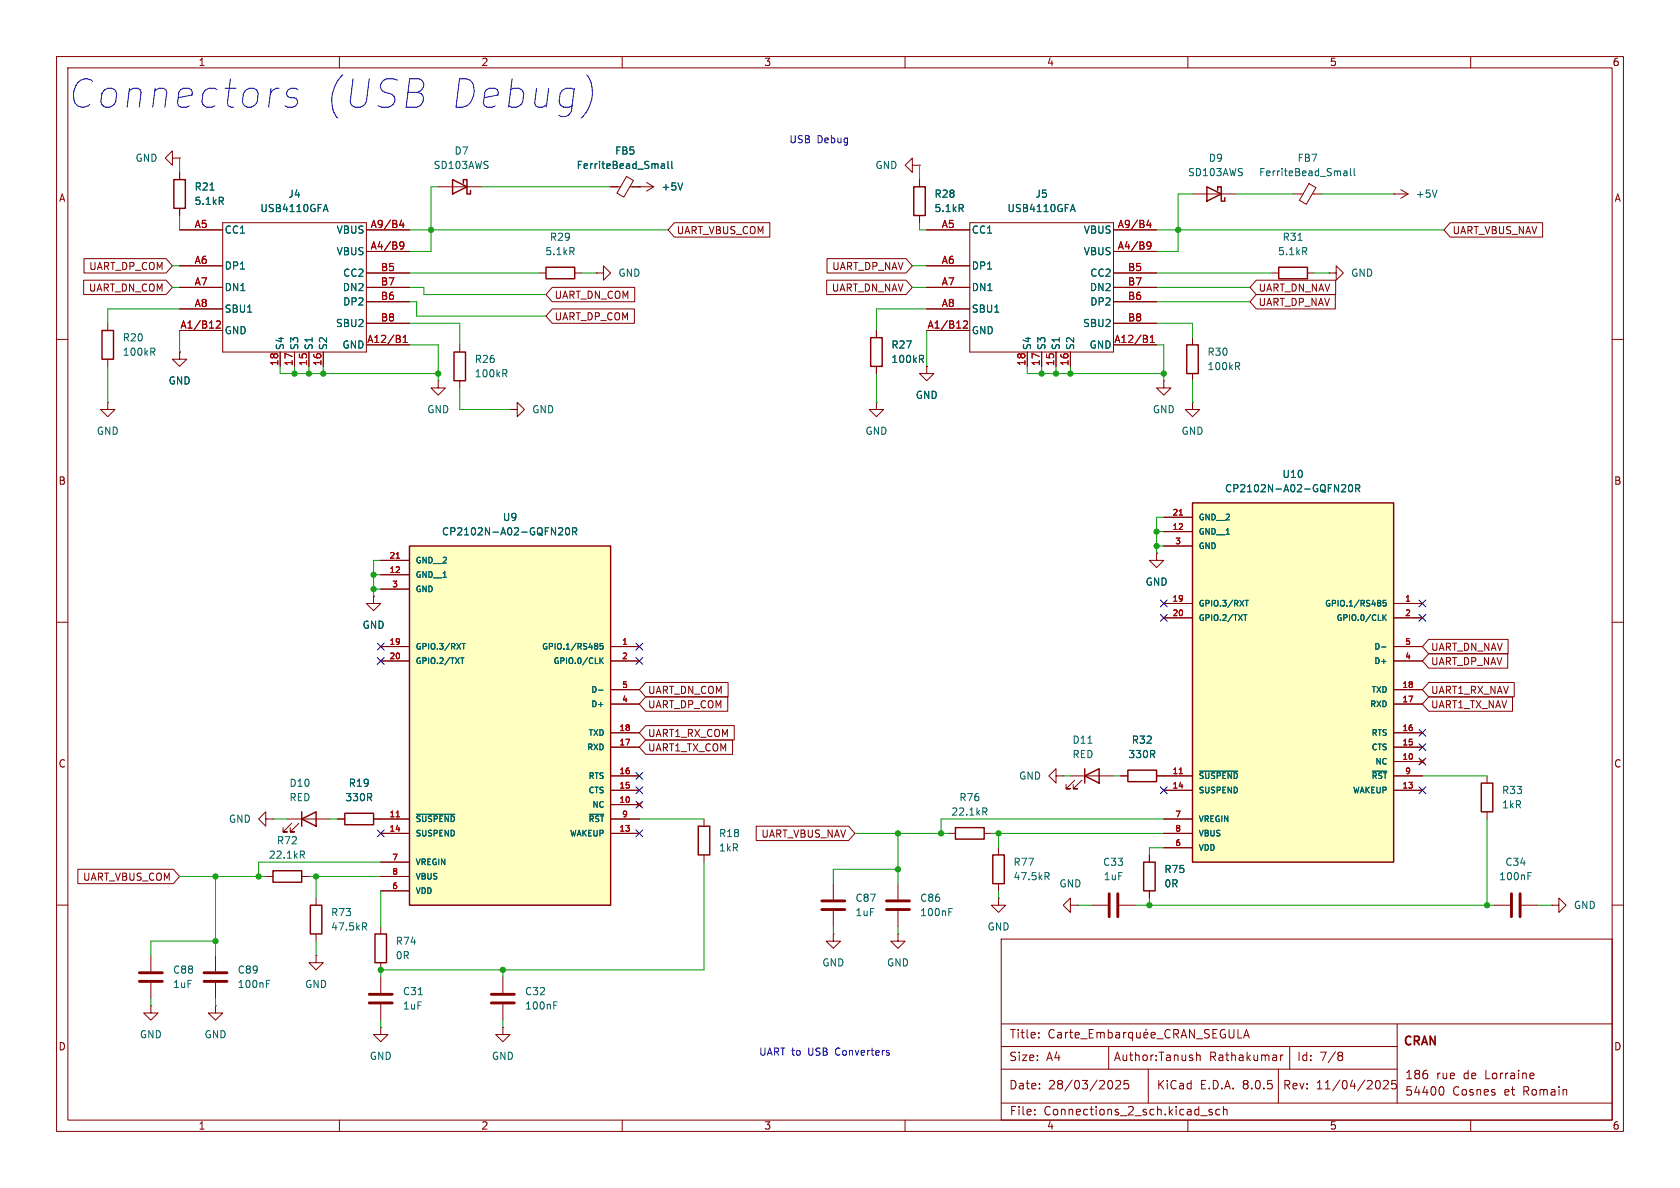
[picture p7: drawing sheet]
<svg xmlns="http://www.w3.org/2000/svg" width="297mm" height="210mm" viewBox="0 0 297 210" stroke-linecap="round" stroke-linejoin="round" font-family="sans-serif">
<g fill="none" stroke="#840000" stroke-width=".18">
<path d="M10 10h277v190h-277zM12 12h273v186h-273zM60 10v2M110 10v2M160 10v2M210 10v2M260 10v2M30.5 27.9v-1.2l-1.3 1.2 1.3 1.3v-1.3h1.2M31.7 27.9h.1M31.7 30.5v1.3M31.7 36.8v1.3M39.4 39.4h25.4v22.8h-25.4z"/>
<path d="M77.5 33h7.6M107.9 33h1.8M110.8 31.2l1.2 .7-1.7 2.9-1.2-.7zM111.4 33h4.2M113 33h.1M114.3 32.3l1.3 .7M115.6 33l-1.3 .8M210.8 34.3h7.6M228.6 34.3h1.8M231.4 32.5l1.2 .7-1.7 2.9-1.2-.7zM232 34.3h1.7M246.4 34.3h.1"/>
<path d="M246.4 34.3h2.5M247.6 33.5l1.3 .8M248.9 34.3l-1.3 .8M10 60h2M19 57.2v1.2M31.7 58.4h7.7M31.7 40.6h7.7M31.7 47h7.7M31.7 50.8h7.7M31.7 54.6h7.7M64.8 48.3h7.6M64.8 44.5h7.6"/>
<path d="M64.8 40.6h7.6M64.8 50.8h7.6M64.8 53.3h7.6M64.8 57.2h7.6M95.2 48.3h1.3M101.6 48.3h1.3M105.4 48.3h1.3v-1.3l1.2 1.3-1.2 1.2v-1.2M105.4 48.3h.1M210.8 59.7v1.3M224.8 48.3h1.3M231.1 48.3h1.3M234.9 48.3h1.3v-1.3l1.3 1.3-1.3 1.2v-1.2"/>
<path d="M234.9 48.3h.1M285 60h2M19 63.5v1.3M49.5 62.2v2.6M52.1 62.2v2.6M54.6 62.2v2.6M57.1 62.2v2.6M64.8 61h7.6M77.5 67.3v1.3h1.2l-1.2 1.3-1.3-1.3h1.3M77.5 67.3h.1M81.3 61v1.2M81.3 67.3v1.3"/>
<path d="M90.2 72.4h1.2v-1.3l1.3 1.3-1.3 1.3v-1.3M90.2 72.4h.1M205.7 67.3v1.3h1.3l-1.3 1.3-1.2-1.3h1.2M205.7 67.3h.1M210.8 71.1v1.3h1.3l-1.3 1.3-1.3-1.3h1.3M210.8 71.1h.1M210.8 66v1.3M10 110h2M285 110h2M186.7 137.2v-1.3l-1.3 1.3 1.3 1.2v-1.2h1.3M188 137.2h.1M198.1 137.2h1.3"/>
<path d="M204.5 137.2h1.2M10 160h2M47 154.9h1.3M50.8 144.8h7.6M51.6 145.5l-1.6 1.6h.8h-.8v-.8M52.8 145.5l-1.5 1.6h.8h-.8v-.8M53.3 154.9h1.3M55.9 158.8v1.2M59.7 144.8h1.3M66 144.8h1.3M158.7 156.2v2.8M167.6 147.3h1.3"/>
<path d="M174 147.3h1.3M176.5 158.8v1.2h1.3l-1.3 1.3-1.2-1.3h1.2M176.5 158.8h.1M176.5 149.9v1.2M176.5 156.2v1.3M203.2 151.1v1.3M203.2 157.5v1.3M285 160h2M26.7 177.8v1.3h1.2l-1.2 1.2-1.3-1.2h1.3M26.7 177.8h.1M26.7 168.9v2.8M26.7 173.7v2.8"/>
<path d="M38.1 177.8v1.3h1.3l-1.3 1.2-1.3-1.2h1.3M38.1 177.8h.1M55.9 165.1v1.3M147.3 165.1v1.3h1.3l-1.3 1.2-1.3-1.2h1.3M147.3 165.1h.1M158.7 165.1v1.3h1.3l-1.3 1.2-1.2-1.2h1.2M158.7 165.1h.1M158.7 161v2.8M177 166h108v32h-108zM189.2 160v-1.2l-1.2 1.2 1.2 1.3v-1.3h1.3M190.5 160h.1M193 160h2.8"/>
<path d="M197.9 160h2.8M60 198v2M88.9 181.6v1.3h1.3l-1.3 1.3-1.3-1.3h1.3M88.9 181.6h.1M110 198v2M160 198v2M177 181h108M177 185h70M177 195h108M177 189h70M182.9 197v.1M182.9 196.2v.1"/>
<path d="M183.6 183.3v.2M183.6 182.6v.1M186.4 182.1a.6 .6 0 0 0-.8 0 .6 .6 0 0 0-.2 .8 .56 .56 0 0 0 .3 .5 .56 .56 0 0 0 .7-.1M187 182.6h.6v.9M187.6 182.9h-.5a.29 .29 0 0 0-.2 .3 .29 .29 0 0 0 .2 .3l.5-.1M188.4 182.5v1M188.8 182.5l-.3 .1-.1 .2M189.1 182.5h.5M189.3 182v1.3l.3 .2M190.1 183l.7-.1-.1-.3-.4-.1-.2 .2v.7h.6M191.1 183.6h1.1M192.6 182.7h.5"/>
<path d="M193.3 182h-.7v1.5h.7M193.9 182.6l.5-.1 .2 .2M193.9 182.5v1M194.6 182.7l.2-.2 .3 .1 .1 .9M194.6 182.7v.8M195.9 182.6l.5-.1 .2 .3v.4l-.1 .2h-.6M195.9 182v1.5M196 185v4M196.3 191a.94 .94 0 0 1 0 1.5M197.3 191.1l.5-.1 .2 .1 .1 .3-.9 1.1h.9M197.3 182.6h.6v.9M197.9 182.9h-.5a.29 .29 0 0 0-.2 .3 .29 .29 0 0 0 .2 .3l.5-.1"/>
<path d="M198.6 182.5v1M199.1 182.5l-.3 .1-.2 .2M199.5 191h-.7l-.1 .7 .2-.1h.5l.1 .3v.5l-.2 .1-.6-.1M200.2 182.6l-.4-.1-.3 .3v.4l.1 .2h.6M200.2 182.5v1.5M200.9 182.5l.1 .9 .4 .1 .2-.2M201.6 182.5v1M202.2 183l.7-.1v-.3l-.5-.1-.2 .2 .1 .7h.6M202.7 181.9l-.2 .2M203 189v6M203.5 183l.7-.1-.1-.3-.4-.1-.2 .2 .1 .7h.5M204.5 183.6h1.1"/>
<path d="M206.9 182.1a.6 .6 0 0 0-.8 0 .6 .6 0 0 0-.2 .8 .56 .56 0 0 0 .3 .5 .56 .56 0 0 0 .7-.1M207.5 182.8l.7-.1 .2-.2-.1-.4-.2-.1h-.6v1.5M207.9 182.8l.5 .7M208.8 183.5l.5-1.5 .5 1.5M208.9 183.1h.7M210 198v2M211.1 182v1.5l-.8-1.5v1.5M211.5 183.6h1.1M211.5 186.6l.3-.1 .3 .1 .1 .9M211.5 186v1.5M212.3 197.2h1.1M213.8 182.1l-.6-.1-.3 .3 .2 .3 .6 .3v.4l-.2 .2-.6-.1"/>
<path d="M214.3 196.2l-.4-.1-.2 .2 .1 .2 .5 .2v.3h-.6M214.4 182.7h.5M215.1 182h-.7v1.5h.7M215.6 196.2l-.4-.1-.3 .3v.4l.2 .2h.5M216.3 196.2l.2-.1 .4 .1v.9M216.3 195.6v1.5M216.6 182.1a.74 .74 0 0 0-.9 .5 .74 .74 0 0 0 .5 .9l.4-.2v-.4h-.2M217.3 182v1.2l.3 .3 .4-.1 .1-.2v-1.2M218.9 182v1.5h.7M219.9 183.5l.5-1.5 .5 1.5M220 183.1h.7M226 189v6"/>
<path d="M226.4 186.5v1M226.8 186.5l-.3 .1-.1 .2M228 185v4M236.8 186l.4 .1 .2 .2-.3 .3M236.8 186.6h.3M237.1 186.6l.2 .2 .1 .4-.2 .2-.4 .1M243.7 191a.94 .94 0 0 1 0 1.5M244.6 191.1l.6-.1 .2 .1v.3l-.9 1.1h.9M246.8 191h-.7l-.1 .7 .2-.1h.5l.2 .3-.1 .5-.2 .1-.6-.1M247 181v14M254.8 192.1a.8 .8 0 0 1 .5 .7 .8 .8 0 0 1-.5 .8M260 198v2"/>
<path d="M271 189.7l.2 .3-.7 .2M271.1 190.6l-.1 .1"/>
</g>
<g fill="none" stroke="#840000" stroke-width=".25">
<path d="M30.7 31.8h2.1v5h-2.1zM80 31.8l2.5 1.2-2.5 1.3zM81.9 32.4v-.6h.6v2.5h.7v-.6M213.4 33l2.5 1.3-2.5 1.3zM215.3 33.7v-.7h.6v2.6h.6v-.7M18 58.4h2.1v5.1h-2.1zM96.5 47.2h5.1v2.1h-5.1zM226.1 47.2h5v2.1h-5zM80.3 62.2h2v5.1h-2zM209.8 61h2v5h-2zM199.4 136.1h5.1v2.1h-5.1zM48.3 153.9h5v2.1h-5z"/>
<path d="M53.3 144.8l2.6-1.3v2.6zM53.3 143.5v2.6M61 143.8h5v2h-5zM168.9 146.3h5.1v2h-5.1zM175.5 151.1h2v5.1h-2zM202.2 152.4h2v5.1h-2zM54.9 160h2v5.1h-2z"/>
</g>
<g fill="none" stroke="#006464" stroke-width=".18">
<path d="M37.1 33.6h.7M39.1 35.5l.4 .6M39.4 35v.4M57.3 37h.6M57.6 36.1l.4 1.3M116.9 29h.5l.1 .8M116.9 29.7h.6M117.5 29.2l-.6 .2M118.1 28.5v1.1l.2 .2M118.8 28.5v1.1l.1 .2M120.7 32.3l-.4 1.3M237.6 30.3h.5v.8"/>
<path d="M237.6 31h.5M238.1 30.5l-.5 .1M238.7 29.8v1.1l.2 .2M239.4 29.8v1.1l.2 .2M254.1 33.6l-.5 1.3M101.1 44.4l.4 .6M101.4 43.9v.4M229.5 42.5h.7M230.6 44.4l.4 .6M231 43.9v.4M27 62.2l.4 .6M27.1 61.5l.3 .3-.1 .3-.2 .1"/>
<path d="M89.2 66l.4 .6M89.4 65.3l.2 .3v.3l-.2 .1M218.7 64.7l.5 .6M218.9 64.1l.3 .2-.1 .3-.2 .1M53.4 151.1l.4 .6M53.6 150.4l.2 .3v.3l-.2 .1M174.1 143.5l.4 .6M174.2 142.8l.3 .3-.1 .3-.2 .1M185 154.9l.5 .6M185.2 154.2l.3 .3-.1 .3-.2 .1M64.4 163.8l.4 .6M64.6 163.1l.2 .3v.3l-.2 .1"/>
<path d="M167.8 161.2h.4M167.8 160.6h.6"/>
</g>
<path d="M156.7 159.3h4.1M196.1 158v4.1M197.6 158v4.1M24.6 173.5h4.1M24.6 172h4.1M156.7 160.8h4.1" fill="none" stroke="#840000" stroke-width=".51"/>
<path d="M71 38.9l-.3 .9h.8M71.3 39.4v.8M38.3 56.9l.4-.2 .3 .4-.8 .9h.8M70.7 42.9l.2-.1 .4 .1a.84 .84 0 0 1-.3 1.1h-.2M71.3 59.6l.3-.3v1.2M71.4 43.3l-.2 .2-.5-.1M71.3 60.5h.7" fill="none" stroke="#a90000" stroke-width=".18"/>
<path d="M72.4 96.5h35.5v63.5h-35.5z" fill="#ffffc2"/>
<path d="M153.9 59.7h2.1v5.1h-2.1zM72.4 96.5h35.5v63.5h-35.5zM191.8 137.2l2.5-1.3v2.5zM191.8 135.9v2.5M261.9 138.4h2v5.1h-2zM123.4 146.1h2.1v5h-2.1zM66.3 165.1h2v5.1h-2z" fill="none" stroke="#840000" stroke-width=".25"/>
<g fill="none" stroke="#840000" stroke-width=".18">
<path d="M154.9 58.4v1.3M19 71.1v1.3h1.3l-1.3 1.3-1.2-1.3h1.2M19 71.1h.1M31.7 62.2v1.3h1.3l-1.3 1.3-1.2-1.3h1.2M31.7 62.2h.1M154.9 71.1v1.3h1.3l-1.3 1.3-1.2-1.3h1.2M154.9 71.1h.1M154.9 64.8v1.2M163.8 64.8v1.2h1.3l-1.3 1.3-1.2-1.3h1.2M163.8 64.8h.1M67.3 99.1h5.1M66 105.4v1.3h1.3l-1.3 1.3-1.2-1.3h1.2"/>
<path d="M66 105.4h.1M67.3 114.3h5.1M67.3 101.6h5.1M67.3 116.8h5.1M67.3 104.1h5.1M107.9 114.3h5.1M107.9 116.8h5.1M107.9 139.7h5.1M107.9 137.2h5.1M107.9 132.1h5.1M107.9 129.5h5.1M107.9 124.5h5.1"/>
<path d="M107.9 121.9h5.1M189.2 137.2h7.6M190 137.9l-1.5 1.5h.7h-.7v-.7M191.3 137.9l-1.6 1.5h.8h-.8v-.7M262.9 137.2v1.2M47 144.8v-1.3l-1.3 1.3 1.3 1.3v-1.3h1.3M48.3 144.8h.1M67.3 144.8h5.1M67.3 147.3h5.1M67.3 157.5h5.1M67.3 152.4h5.1M67.3 154.9h5.1"/>
<path d="M107.9 142.2h5.1M107.9 144.8h5.1M107.9 147.3h5.1M112.6 141.9l.8 .7M113.4 141.9l-.8 .7M124.5 144.8v1.3M124.5 151.1v1.3M147.3 156.2v2.8M262.9 143.5v1.3M38.1 168.9v2.8M38.1 173.7v2.8M55.9 168.9v1.3h1.2l-1.2 1.3-1.3-1.3h1.3"/>
<path d="M55.9 168.9h.1M67.3 163.8v1.3M67.3 170.2v1.3M147.3 161v2.8M264.2 160h2.8M269 160h2.8M274.3 160h1.3v-1.2l1.3 1.2-1.3 1.3v-1.3M274.3 160h.1"/>
</g>
<g fill="none" stroke="#006464" stroke-width=".18">
<path d="M162.9 63.5l.4 .6M163 62.8l.3 .3-.1 .3-.2 .1M98.8 93.3h.4l.3 .4-.8 .9h.8M100.1 93.4l.2-.1a.68 .68 0 0 1 .4 .6 .68 .68 0 0 1-.4 .7l-.2-.2-.1-.3zM101.2 94l.6-.1 .2-.2-.1-.3-.7-.1v1.3M101.5 94l.5 .6M81.4 116.3h.6M81.7 113.7h.6M81.7 116.3v1M82 113.7v1.1M105.5 113.7l.2 .2-.2 .3 .2 .4-.2 .2M106.2 116.7l.4 .6"/>
<path d="M106.6 113.7h-.5v.5h.4l.1 .5-.2 .1-.3-.1M106.6 116.3l-.5 .6M105.8 122h.8M192.3 131.4h.8M73.6 143.9h6.8M104.2 143.9h2.5M270.1 154.9h.4M270.1 154.2h.6M47.1 173.9h.4M47.1 173.3h.6"/>
</g>
<path d="M70 98.7h.6M70 144.4h.6" fill="none" stroke="#a90000" stroke-width=".18"/>
<path d="M145.3 159.3h4.1M267.2 158v4.1M268.7 158v4.1M36.1 173.5h4M36.1 172h4M145.3 160.8h4.1" fill="none" stroke="#840000" stroke-width=".51"/>
<path d="M210.8 88.9h35.6v63.5h-35.6z" fill="#ffffc2"/>
<path d="M161.5 33h2.1v5.1h-2.1zM210.8 88.9h35.6v63.5h-35.6z" fill="none" stroke="#840000" stroke-width=".25"/>
<g fill="none" stroke="#840000" stroke-width=".18">
<path d="M31.7 30.5v1.3M31.7 36.8v1.3M107.9 33h1.3M111.8 33h1.2M113 33h.1M119.2 39.4h16.9v2.5h-16.9l-1.1-1.3zM161.3 29.2v-1.3l-1.3 1.3 1.3 1.3v-1.3h1.3M162.6 29.2h.1M162.6 31.8v1.2M162.6 38.1v1.3M171.4 39.4h25.4v22.8h-25.4zM256.4 39.4h16.3v2.5h-16.3l-1.1-1.3z"/>
<path d="M14.8 49.5h14.6l1.1 1.3-1.1 1.3h-14.6zM14.9 45.7h14.5l1.1 1.3-1.1 1.3h-14.5zM31.7 58.4h7.7M31.7 40.6h7.7M31.7 47h7.7M31.7 50.8h7.7M31.7 54.6h7.7M64.8 44.5h7.6M64.8 40.6h7.6M64.8 50.8h7.6M64.8 48.3h7.6M64.8 53.3h7.6"/>
<path d="M64.8 57.2h7.6M97.6 54.6h14.5v2.6h-14.5l-1.1-1.3zM97.6 50.8h14.6v2.5h-14.6l-1.1-1.2zM146.1 49.5h14.1l1.1 1.3-1.1 1.3h-14.1zM146.2 45.7h14l1.1 1.3-1.1 1.3h-14zM154.9 58.4v1.3M163.8 58.4h7.6M163.8 40.6h7.6M163.8 47h7.6M163.8 50.8h7.6M163.8 54.6h7.6M196.8 44.5h7.7"/>
<path d="M196.8 40.6h7.7M196.8 50.8h7.7M196.8 48.3h7.7M196.8 53.3h7.7M196.8 57.2h7.7M222.1 49.5h14v2.6h-14l-1.1-1.3zM222.1 52.1h14v2.5h-14l-1.1-1.3zM31.7 62.2h.1M49.5 62.2v2.6M52.1 62.2v2.6M54.6 62.2v2.6M57.1 62.2v2.6"/>
<path d="M64.8 61h7.6M154.9 64.8v1.2M163.8 64.8h.1M181.6 62.2v2.6M184.1 62.2v2.6M186.7 62.2v2.6M189.2 62.2v2.6M196.8 61h7.7M67.3 99.1h5.1M204.5 97.8v1.3h1.2l-1.2 1.2-1.3-1.2h1.3M204.5 97.8h.1M205.7 94h5.1"/>
<path d="M205.7 91.4h5.1M205.7 96.5h5.1M66 105.4h.1M67.3 116.8h5.1M67.3 114.3h5.1M67.3 101.6h5.1M67.3 104.1h5.1M107.9 116.8h5.1M107.9 114.3h5.1M205.7 106.7h5.1M205.7 109.2h5.1M246.4 106.7h5.1"/>
<path d="M246.4 109.2h5.1M246.4 116.8h5.1M246.4 114.3h5.1M252.6 113h14v2.6h-14l-1.1-1.3zM252.6 115.6h13.9v2.5h-13.9l-1.1-1.3zM107.9 137.2h5.1M107.9 139.7h5.1M107.9 132.1h5.1M107.9 129.5h5.1M107.9 124.5h5.1M107.9 121.9h5.1M114.1 130.8h15.4v2.6h-15.4l-1.1-1.3z"/>
<path d="M114.1 123.2h14.6v2.5h-14.6l-1.1-1.2zM114.1 120.6h14.6v2.6h-14.6l-1.1-1.3zM114.1 128.3h15.7v2.5h-15.7l-1.1-1.3zM198.1 137.2h1.3M204.5 137.2h6.3M205.7 139.7h5.1M246.4 134.6h5.1M246.4 137.2h5.1M246.4 139.7h5.1M246.4 132.1h5.1M246.4 129.5h5.1M246.4 124.5h5.1"/>
<path d="M246.4 121.9h5.1M251.1 134.2l.7 .8M251.8 134.2l-.7 .8M252.6 120.6h15.1v2.6h-15.1l-1.1-1.3zM252.6 123.2h14.8v2.5h-14.8l-1.1-1.2zM13.8 153.7h16.8l1.1 1.2-1.1 1.3h-16.8zM59.7 144.8h1.3M66 144.8h6.4M67.3 147.3h5.1M67.3 157.5h5.1M67.3 152.4h5.1M67.3 154.9h5.1"/>
<path d="M107.9 144.8h5.1M107.9 147.3h5.1M107.9 142.2h5.1M112.6 141.9l.8 .7M113.4 141.9l-.8 .7M133.7 146h16.3l1.1 1.3-1.1 1.3h-16.3zM203.2 151.1v1.3M203.2 157.5v1.3M205.7 149.9h5.1M205.7 144.8h5.1M205.7 147.3h5.1M67.3 172.7v2.8"/>
<path d="M67.3 177.5v2.8M88.9 172.7v2.8M88.9 177.5v2.8M67.3 181.6v1.3h1.3l-1.3 1.3-1.3-1.3h1.3M67.3 181.6h.1"/>
</g>
<g fill="none" stroke="#006464" stroke-width=".18">
<path d="M37.1 33.6h.7M39.1 35.5l.4 .6M39.4 35v.4M57.3 37h.6M57.6 36.1l.4 1.3M116.9 29h.5l.1 .8M116.9 29.7h.6M117.5 29.2l-.6 .2M118.1 28.5v1.1l.2 .2M118.8 28.5v1.1l.1 .2M120.7 32.3l-.4 1.3M169.9 36.8l.4 .6"/>
<path d="M170.2 36.3v.4M189.4 37h.6M189.7 36.1l.4 1.3M162.9 63.5l.4 .6M163 62.8l.3 .3-.1 .3-.2 .1M98.8 93.3h.4l.3 .4-.8 .9h.8M100.1 93.4l.2-.1a.68 .68 0 0 1 .4 .6 .68 .68 0 0 1-.4 .7l-.2-.2-.1-.3zM101.2 94l.6-.1 .2-.2-.1-.3-.7-.1v1.3M101.5 94l.5 .6M237.2 85.7h.5l.2 .3-.8 .9h.8M238.6 85.7h.1a.68 .68 0 0 1 .4 .6 .68 .68 0 0 1-.4 .6 .84 .84 0 0 1-.1-1.2zM239.7 86.3h.6l.1-.2-.1-.3-.6-.1v1.2"/>
<path d="M240 86.3l.4 .6M81.4 116.3h.6M81.7 113.7h.6M81.7 116.3v1M82 113.7v1.1M105.5 113.7l.2 .2-.2 .3 .2 .4-.2 .2M106.2 116.7l.4 .6M106.6 113.7h-.5v.5h.4l.1 .5-.2 .1-.3-.1M106.6 116.3l-.5 .6M219.9 108.7h.6M220.1 106.1h.6M220.2 108.7v1"/>
<path d="M220.4 106.1v1M243.9 106.1l.2 .2-.2 .3 .2 .3-.2 .2M244.2 114.4h.8M244.6 109.1l.5 .6M245 106.1h-.5v.5h.5v.4l-.1 .1-.4-.1M245.1 108.7l-.6 .5M105.8 122h.8M212 136.3h6.8M242.6 136.3h2.6M73.6 143.9h6.8M104.2 143.9h2.5M74 175.8h.7"/>
<path d="M97.9 177.7h.4M97.9 177.1h.6"/>
</g>
<g fill="none" stroke="#a90000" stroke-width=".18">
<path d="M71 38.9l-.3 .9h.8M71.3 39.4v.8M203 38.9l-.3 .9h.8M203.4 39.4v.8M38.3 56.9l.4-.2 .3 .4-.8 .9h.8M70.7 42.9l.2-.1 .4 .1a.84 .84 0 0 1-.3 1.1h-.2M71.3 59.6l.3-.3v1.2M71.4 43.3l-.2 .2-.5-.1M170.3 56.9l.5-.2 .3 .4-.8 .9h.8M202.8 42.9l.2-.1 .4 .1a.84 .84 0 0 1-.3 1.1h-.2M203.4 59.6l.3-.3v1.2M203.5 43.3l-.3 .2-.4-.1"/>
<path d="M71.3 60.5h.7M203.4 60.5h.7M70 98.7h.6M208.5 91.1h.6M208.5 136.8h.6M70 144.4h.6"/>
</g>
<path d="M65.3 177.3h4M65.3 175.8h4M86.9 177.3h4M86.9 175.8h4" fill="none" stroke="#840000" stroke-width=".51"/>
<path d="M52.6 15.8a1.22 1.22 0 0 0-1.9 .8l.1 .4 .5 .3h.7l.4 .2 .2 .7-.3 .5-.5 .2h-1l-.4-.2M103.7 13.2a5.8 5.8 0 0 1-.7 7.4M157.1 186.1l.2 .2-.2 .2M157.1 185.7h.1" fill="none" stroke="#0000c2" stroke-width=".18"/>
<g fill="none" stroke="#009600" stroke-width=".18">
<path d="M31.7 27.9v2.6M31.7 38.1v2.5M77.5 33h-1.3v11.5h-3.8M85.1 33h22.8M162.6 39.4v1.2h1.2M162.6 29.2v2.6M210.8 34.3h-2.5v10.2h-3.8M218.4 34.3h10.2M233.7 34.3h12.7M30.5 50.8h1.2M30.5 47h1.2M31.7 54.6h-12.7v2.6"/>
<path d="M31.7 58.4v3.8M72.4 40.6h45.7M72.4 48.3h22.8M72.4 53.3h1.3v2.6h22.8M72.4 57.2h8.9v3.8M72.4 50.8h2.5v1.3h21.6M102.9 48.3h2.5M161.3 50.8h2.5M161.3 47h2.5M163.8 54.6h-8.9v3.8M163.8 58.4v6.4M204.5 40.6h50.8"/>
<path d="M204.5 48.3h20.3M204.5 53.3h16.5M204.5 57.2h6.3v2.5M204.5 50.8h16.5M232.4 48.3h2.5M19 64.8v6.3M49.5 64.8v1.2h28M52.1 64.8v1.2M54.6 64.8v1.2M57.1 64.8v1.2M72.4 61h5.1v6.3M81.3 68.6v3.8h8.9"/>
<path d="M154.9 66v5.1M181.6 64.8v1.2h24.1M184.1 64.8v1.2M186.7 64.8v1.2M189.2 64.8v1.2M204.5 61h1.2v6.3M210.8 67.3v3.8M67.3 99.1h-1.3v6.3M204.5 94h1.2M204.5 96.5h1.2M205.7 91.4h-1.2v6.4M66 104.1h1.3"/>
<path d="M66 101.6h1.3M188 137.2h1.2M196.8 137.2h1.3M251.5 137.2h11.4M31.7 154.9h15.3M38.1 154.9v14M48.3 144.8h2.5M54.6 154.9h12.7M55.9 154.9v3.9M58.4 144.8h1.3M67.3 157.5v6.3M67.3 152.4h-21.6v2.5"/>
<path d="M113 144.8h11.5M124.5 152.4v19.1h-57.2v1.2M151.1 147.3h16.5M158.7 147.3v8.9M158.7 153.7h-11.4v2.5M175.3 147.3h30.4M176.5 147.3v2.6M176.5 157.5v1.3M203.2 158.8v1.2M205.7 149.9h-2.5v1.2M205.7 144.8h-39.3v2.5M262.9 144.8v15.2"/>
<path d="M26.7 176.5v1.3M38.1 176.5v1.3M38.1 166.4h-11.4v2.5M55.9 166.4v2.5M88.9 171.5v1.2M147.3 163.8v1.3M158.7 163.8v1.3M190.5 160h2.5M200.7 160h63.5M271.8 160h2.5M67.3 180.3v1.3M88.9 180.3v1.3"/>
</g>
<g fill="none" stroke="#000084" stroke-width=".18">
<path d="M66.7 116.2l1.2 1.2M66.7 113.7l1.2 1.2M67.9 116.2l-1.2 1.2M67.9 113.7l-1.2 1.2M112.4 116.2l1.2 1.2M112.4 113.7l1.2 1.2M113.6 116.2l-1.2 1.2M113.6 113.7l-1.2 1.2M205.1 106.1l1.2 1.2M205.1 108.6l1.2 1.2M206.3 106.1l-1.2 1.2M206.3 108.6l-1.2 1.2"/>
<path d="M250.9 106.1l1.2 1.2M250.9 108.6l1.2 1.2M252.1 106.1l-1.2 1.2M252.1 108.6l-1.2 1.2M112.4 139.1l1.2 1.2M112.4 136.6l1.2 1.2M113.6 139.1l-1.2 1.2M113.6 136.6l-1.2 1.2M205.1 139.1l1.2 1.2M206.3 139.1l-1.2 1.2M250.9 134l1.2 1.2M250.9 131.5l1.2 1.2"/>
<path d="M250.9 139.1l1.2 1.2M250.9 128.9l1.2 1.2M252.1 134l-1.2 1.2M252.1 131.5l-1.2 1.2M252.1 139.1l-1.2 1.2M252.1 128.9l-1.2 1.2M66.7 146.7l1.2 1.2M67.9 146.7l-1.2 1.2M112.4 146.7l1.2 1.2M112.4 141.6l1.2 1.2M113.6 146.7l-1.2 1.2M113.6 141.6l-1.2 1.2"/>
</g>
<g fill="#009600" stroke="#009600" stroke-width=".18">
<circle cx="204.5" cy="94" r=".46"/>
<circle cx="208.3" cy="40.6" r=".46"/>
<circle cx="205.7" cy="66" r=".46"/>
<circle cx="88.9" cy="171.5" r=".46"/>
<circle cx="54.6" cy="66" r=".46"/>
<circle cx="52.1" cy="66" r=".46"/>
<circle cx="57.1" cy="66" r=".46"/>
<circle cx="66" cy="104.1" r=".46"/>
<circle cx="66" cy="101.6" r=".46"/>
<circle cx="204.5" cy="96.5" r=".46"/>
<circle cx="262.9" cy="160" r=".46"/>
<circle cx="76.2" cy="40.6" r=".46"/>
<circle cx="77.5" cy="66" r=".46"/>
<circle cx="186.7" cy="66" r=".46"/>
<circle cx="189.2" cy="66" r=".46"/>
<circle cx="184.1" cy="66" r=".46"/>
<circle cx="38.1" cy="154.9" r=".46"/>
<circle cx="45.7" cy="154.9" r=".46"/>
<circle cx="67.3" cy="171.5" r=".46"/>
<circle cx="55.9" cy="154.9" r=".46"/>
<circle cx="38.1" cy="166.4" r=".46"/>
<circle cx="158.7" cy="147.3" r=".46"/>
<circle cx="166.4" cy="147.3" r=".46"/>
<circle cx="176.5" cy="147.3" r=".46"/>
<circle cx="203.2" cy="160" r=".46"/>
<circle cx="158.7" cy="153.7" r=".46"/>
</g>
<g font-size="7" fill="#0000c2">
<text x="11.7" y="19.6">Connectors</text>
<text x="56.7" y="19.6">(USB Debug)</text>
</g>
<g font-size="2.1" fill="#840000">
<text x="178.4" y="183.8">Title:</text>
<text x="248" y="185.2">CRAN</text>
<text x="178.3" y="187.8">Size:</text>
<text x="185" y="187.8">A4</text>
<text x="196.8" y="187.8">Author:Tanush</text>
<text x="213.7" y="187.8">Rathakumar</text>
<text x="229.2" y="187.8">Id:</text>
<text x="233.3" y="187.8">7/8</text>
<text x="248.3" y="191">186</text>
<text x="253.9" y="191">rue</text>
<text x="258.8" y="191">de</text>
<text x="262.7" y="191">Lorraine</text>
<text x="178.3" y="192.8">Date:</text>
<text x="178.4" y="197.4">File:</text>
<text x="184.5" y="197.4">Connections_2_sch.kicad_sch</text>
<text x="185.3" y="192.8">28/03/2025</text>
<text x="204.4" y="192.8">KiCad</text>
<text x="212.1" y="192.8">E.D.A.</text>
<text x="219.7" y="192.8">8.0.5</text>
<text x="226.7" y="192.8">Rev:</text>
<text x="232.6" y="192.8">11/04/2025</text>
<text x="248.3" y="193.9">54400</text>
<text x="256.7" y="193.9">Cosnes</text>
<text x="266" y="193.9">et</text>
<text x="269.4" y="193.9">Romain</text>
</g>
<g font-size="1.8" fill="#840000">
<text x="35" y="11.9">1</text>
<text x="85" y="11.9">2</text>
<text x="135" y="11.9">3</text>
<text x="185" y="11.9">4</text>
<text x="235" y="11.9">5</text>
<text x="285" y="11.9">6</text>
<text x="10.3" y="35.9">A</text>
<text x="285.3" y="35.9">A</text>
<text x="119.5" y="41.6">UART_VBUS_COM</text>
<text x="256.7" y="41.6">UART_VBUS_NAV</text>
<text x="15.7" y="47.9">UART_DP_COM</text>
<text x="147" y="47.9">UART_DP_NAV</text>
<text x="15.6" y="51.8">UART_DN_COM</text>
<text x="97.9" y="53">UART_DN_COM</text>
<text x="147" y="51.8">UART_DN_NAV</text>
<text x="222.4" y="51.8">UART_DN_NAV</text>
<text x="97.9" y="56.8">UART_DP_COM</text>
<text x="222.4" y="54.3">UART_DP_NAV</text>
<text x="10.3" y="85.9">B</text>
<text x="285.3" y="85.9">B</text>
<text x="252.9" y="115.3">UART_DN_NAV</text>
<text x="252.9" y="117.8">UART_DP_NAV</text>
<text x="114.5" y="125.4">UART_DP_COM</text>
<text x="114.5" y="122.9">UART_DN_COM</text>
<text x="252.9" y="122.9">UART1_RX_NAV</text>
<text x="252.9" y="125.4">UART1_TX_NAV</text>
<text x="114.5" y="130.5">UART1_RX_COM</text>
<text x="10.3" y="135.9">C</text>
<text x="114.5" y="133">UART1_TX_COM</text>
<text x="285.3" y="135.9">C</text>
<text x="134.5" y="148.3">UART_VBUS_NAV</text>
<text x="14.6" y="155.9">UART_VBUS_COM</text>
<text x="10.3" y="185.9">D</text>
<text x="285.3" y="185.9">D</text>
<text x="35" y="199.9">1</text>
<text x="85" y="199.9">2</text>
<text x="135" y="199.9">3</text>
<text x="185" y="199.9">4</text>
<text x="235" y="199.9">5</text>
<text x="285" y="199.9">6</text>
</g>
<g font-size="1.8" fill="#006464">
<text x="23.9" y="28.8">GND</text>
<text x="80.3" y="27.5">D7</text>
<text x="108.6" y="27.5">FB5</text>
<text x="213.6" y="28.8">D9</text>
<text x="229.3" y="28.8">FB7</text>
<text x="34.3" y="33.9">R21</text>
<text x="50.9" y="35.2">J4</text>
<text x="76.6" y="30.1">SD103AWS</text>
<text x="101.8" y="30.1">FerriteBead_Small</text>
<text x="116.8" y="33.9">+5V</text>
<text x="154.7" y="30.1">GND</text>
<text x="165.1" y="35.2">R28</text>
<text x="183" y="35.2">J5</text>
<text x="209.9" y="31.3">SD103AWS</text>
<text x="222.5" y="31.3">FerriteBead_Small</text>
<text x="250.2" y="35.2">+5V</text>
<text x="34.3" y="36.4">5.1kR</text>
<text x="39.6" y="41.5">CC1</text>
<text x="45.9" y="37.7">USB4110GFA</text>
<text x="59.4" y="41.5">VBUS</text>
<text x="165.1" y="37.7">5.1kR</text>
<text x="171.7" y="41.5">CC1</text>
<text x="178" y="37.7">USB4110GFA</text>
<text x="191.5" y="41.5">VBUS</text>
<text x="39.6" y="47.9">DP1</text>
<text x="59.4" y="45.3">VBUS</text>
<text x="96.3" y="45.3">5.1kR</text>
<text x="97.1" y="42.8">R29</text>
<text x="171.7" y="47.9">DP1</text>
<text x="191.5" y="45.3">VBUS</text>
<text x="225.8" y="45.3">5.1kR</text>
<text x="226.7" y="42.8">R31</text>
<text x="39.6" y="51.7">DN1</text>
<text x="60.5" y="51.7">DN2</text>
<text x="60.6" y="49.1">CC2</text>
<text x="109.2" y="49.1">GND</text>
<text x="171.7" y="51.7">DN1</text>
<text x="192.6" y="51.7">DN2</text>
<text x="192.6" y="49.1">CC2</text>
<text x="238.8" y="49.1">GND</text>
<text x="39.6" y="59.3">GND</text>
<text x="39.6" y="55.5">SBU1</text>
<text x="59.3" y="58">SBU2</text>
<text x="60.6" y="54.2">DP2</text>
<text x="171.7" y="59.3">GND</text>
<text x="171.7" y="55.5">SBU1</text>
<text x="191.4" y="58">SBU2</text>
<text x="192.6" y="54.2">DP2</text>
<text x="21.6" y="60.6">R20</text>
<text x="21.6" y="63.1">100kR</text>
<text x="50.4" y="62" transform="rotate(-90 50.4 62)">S4</text>
<text x="52.9" y="62" transform="rotate(-90 52.9 62)">S3</text>
<text x="55.5" y="62" transform="rotate(-90 55.5 62)">S1</text>
<text x="58" y="62" transform="rotate(-90 58 62)">S2</text>
<text x="60.4" y="61.8">GND</text>
<text x="83.8" y="64.4">R26</text>
<text x="157.5" y="61.8">R27</text>
<text x="157.5" y="64.4">100kR</text>
<text x="182.5" y="62" transform="rotate(-90 182.5 62)">S4</text>
<text x="185" y="62" transform="rotate(-90 185 62)">S3</text>
<text x="187.6" y="62" transform="rotate(-90 187.6 62)">S1</text>
<text x="190.1" y="62" transform="rotate(-90 190.1 62)">S2</text>
<text x="192.5" y="61.8">GND</text>
<text x="213.4" y="63.1">R30</text>
<text x="213.4" y="65.6">100kR</text>
<text x="29.7" y="68.2">GND</text>
<text x="83.8" y="66.9">100kR</text>
<text x="161.8" y="70.7">GND</text>
<text x="17" y="77.1">GND</text>
<text x="75.4" y="73.3">GND</text>
<text x="94" y="73.3">GND</text>
<text x="152.9" y="77.1">GND</text>
<text x="203.7" y="73.3">GND</text>
<text x="208.8" y="77.1">GND</text>
<text x="216.5" y="87.2">CP2102N-A02-GQFN20R</text>
<text x="226.6" y="84.7">U10</text>
<text x="78" y="94.8">CP2102N-A02-GQFN20R</text>
<text x="88.8" y="92.3">U9</text>
<text x="202.4" y="103.7">GND</text>
<text x="64" y="111.4">GND</text>
<text x="189.5" y="131.7">D11</text>
<text x="200" y="131.7">R32</text>
<text x="189.5" y="134.2">RED</text>
<text x="199.4" y="134.2">330R</text>
<text x="51.1" y="139.3">D10</text>
<text x="51.1" y="141.8">RED</text>
<text x="60.9" y="141.8">330R</text>
<text x="61.6" y="139.3">R19</text>
<text x="169.5" y="141.8">R76</text>
<text x="180.1" y="138">GND</text>
<text x="265.4" y="140.6">R33</text>
<text x="265.4" y="143.1">1kR</text>
<text x="40.4" y="145.6">GND</text>
<text x="48.9" y="149.5">R72</text>
<text x="127" y="148.2">R18</text>
<text x="168.1" y="144.4">22.1kR</text>
<text x="47.4" y="152">22.1kR</text>
<text x="127" y="150.7">1kR</text>
<text x="179.1" y="153.3">R77</text>
<text x="179.1" y="155.8">47.5kR</text>
<text x="194.9" y="153.3">C33</text>
<text x="195" y="155.8">1uF</text>
<text x="205.7" y="154.5">R75</text>
<text x="264.9" y="155.8">100nF</text>
<text x="266" y="153.3">C34</text>
<text x="151.1" y="159.6">C87</text>
<text x="162.6" y="159.6">C86</text>
<text x="187.2" y="157.1">GND</text>
<text x="205.7" y="157.1">0R</text>
<text x="278.1" y="160.9">GND</text>
<text x="58.4" y="162.2">R73</text>
<text x="58.4" y="164.7">47.5kR</text>
<text x="69.9" y="167.2">R74</text>
<text x="151.1" y="162.2">1uF</text>
<text x="162.6" y="162.2">100nF</text>
<text x="174.5" y="164.7">GND</text>
<text x="30.5" y="172.3">C88</text>
<text x="41.9" y="172.3">C89</text>
<text x="69.9" y="169.8">0R</text>
<text x="145.3" y="171">GND</text>
<text x="156.7" y="171">GND</text>
<text x="30.5" y="174.9">1uF</text>
<text x="41.9" y="174.9">100nF</text>
<text x="53.8" y="174.9">GND</text>
<text x="71.1" y="178.7">1uF</text>
<text x="71.1" y="176.1">C31</text>
<text x="92.7" y="178.7">100nF</text>
<text x="92.7" y="176.1">C32</text>
<text x="24.6" y="183.7">GND</text>
<text x="36.1" y="183.7">GND</text>
<text x="65.3" y="187.6">GND</text>
<text x="86.9" y="187.6">GND</text>
</g>
<g font-size="1.8" fill="#0000c2">
<text x="139.4" y="25.4">USB</text>
<text x="144.4" y="25.4">Debug</text>
<text x="134.1" y="186.7">UART to</text>
<text x="143" y="186.7">USB</text>
<text x="148" y="186.7">Converters</text>
</g>
<g font-size="1.8" fill="#a90000">
<text x="34.3" y="40.4">A5</text>
<text x="65.4" y="40.4">A9/B4</text>
<text x="166.4" y="40.4">A5</text>
<text x="197.5" y="40.4">A9/B4</text>
<text x="34.3" y="46.7">A6</text>
<text x="65.4" y="44.2">A4/B9</text>
<text x="166.4" y="46.7">A6</text>
<text x="197.5" y="44.2">A4/B9</text>
<text x="34.3" y="50.5">A7</text>
<text x="67.2" y="48">B5</text>
<text x="67.2" y="53.1">B6</text>
<text x="67.2" y="50.5">B7</text>
<text x="166.4" y="50.5">A7</text>
<text x="199.3" y="48">B5</text>
<text x="199.3" y="53.1">B6</text>
<text x="199.3" y="50.5">B7</text>
<text x="31.8" y="58.2">A1/B12</text>
<text x="34.3" y="54.4">A8</text>
<text x="67.2" y="56.9">B8</text>
<text x="163.9" y="58.2">A1/B12</text>
<text x="166.4" y="54.4">A8</text>
<text x="199.3" y="56.9">B8</text>
<text x="49.3" y="64.8" transform="rotate(-90 49.3 64.8)">18</text>
<text x="51.8" y="64.8" transform="rotate(-90 51.8 64.8)">17</text>
<text x="54.4" y="64.8" transform="rotate(-90 54.4 64.8)">15</text>
<text x="56.9" y="64.8" transform="rotate(-90 56.9 64.8)">16</text>
<text x="64.8" y="60.7">A12/B1</text>
<text x="181.4" y="64.8" transform="rotate(-90 181.4 64.8)">18</text>
<text x="183.9" y="64.8" transform="rotate(-90 183.9 64.8)">17</text>
<text x="186.4" y="64.8" transform="rotate(-90 186.4 64.8)">15</text>
<text x="189" y="64.8" transform="rotate(-90 189 64.8)">16</text>
<text x="196.9" y="60.7">A12/B1</text>
</g>
<g font-size="1.4" fill="#a90000">
<text x="207.2" y="93.7">12</text>
<text x="207.2" y="91.2">21</text>
<text x="68.8" y="101.3">12</text>
<text x="68.8" y="98.8">21</text>
<text x="207.7" y="96.3">3</text>
<text x="69.2" y="103.9">3</text>
<text x="207.2" y="106.4">19</text>
<text x="248.3" y="106.4">1</text>
<text x="207.2" y="109">20</text>
<text x="248.3" y="109">2</text>
<text x="68.8" y="114">19</text>
<text x="68.8" y="116.6">20</text>
<text x="109.9" y="114">1</text>
<text x="109.9" y="116.6">2</text>
<text x="248.3" y="116.6">4</text>
<text x="248.3" y="114">5</text>
<text x="109.9" y="124.2">4</text>
<text x="109.9" y="121.7">5</text>
<text x="247.8" y="124.2">17</text>
<text x="247.8" y="121.7">18</text>
<text x="109.4" y="131.8">17</text>
<text x="109.4" y="129.3">18</text>
<text x="247.8" y="131.8">15</text>
<text x="247.8" y="129.3">16</text>
<text x="109.4" y="136.9">16</text>
<text x="207.2" y="136.9">11</text>
<text x="247.8" y="134.4">10</text>
<text x="248.3" y="136.9">9</text>
<text x="109.4" y="142">10</text>
<text x="109.4" y="139.4">15</text>
<text x="207.2" y="139.4">14</text>
<text x="247.8" y="139.4">13</text>
<text x="68.8" y="144.5">11</text>
<text x="68.8" y="147.1">14</text>
<text x="109.4" y="147.1">13</text>
<text x="109.9" y="144.5">9</text>
<text x="207.7" y="149.6">6</text>
<text x="207.7" y="144.5">7</text>
<text x="207.7" y="147.1">8</text>
<text x="69.2" y="152.1">7</text>
<text x="69.2" y="154.7">8</text>
<text x="69.2" y="157.2">6</text>
</g>
<g font-size="1.4" fill="#006464">
<text x="211.8" y="94.7">GND__1</text>
<text x="211.8" y="92.2">GND__2</text>
<text x="73.4" y="99.8">GND__2</text>
<text x="211.8" y="97.3">GND</text>
<text x="73.4" y="102.3">GND__1</text>
<text x="73.4" y="104.9">GND</text>
<text x="211.8" y="107.4">GPIO.3/RXT</text>
<text x="234.1" y="107.4">GPIO.1/RS485</text>
<text x="211.8" y="110">GPIO.2/TXT</text>
<text x="236.2" y="110">GPIO.0/CLK</text>
<text x="73.4" y="115">GPIO.3/RXT</text>
<text x="73.4" y="117.6">GPIO.2/TXT</text>
<text x="95.7" y="115">GPIO.1/RS485</text>
<text x="97.7" y="117.6">GPIO.0/CLK</text>
<text x="242.8" y="117.6">D+</text>
<text x="242.8" y="115">D-</text>
<text x="104.4" y="125.2">D+</text>
<text x="104.4" y="122.7">D-</text>
<text x="242.1" y="125.2">RXD</text>
<text x="242.4" y="122.7">TXD</text>
<text x="103.9" y="130.3">TXD</text>
<text x="242.4" y="130.3">RTS</text>
<text x="103.7" y="132.8">RXD</text>
<text x="103.9" y="137.9">RTS</text>
<text x="211.8" y="137.9">~{SUSPEND}</text>
<text x="242.4" y="132.8">CTS</text>
<text x="242.4" y="137.9">~{RST}</text>
<text x="243" y="135.4">NC</text>
<text x="103.9" y="140.4">CTS</text>
<text x="104.6" y="143">NC</text>
<text x="211.8" y="140.4">SUSPEND</text>
<text x="239.1" y="140.4">WAKEUP</text>
<text x="73.4" y="145.5">~{SUSPEND}</text>
<text x="73.4" y="148.1">SUSPEND</text>
<text x="100.6" y="148.1">WAKEUP</text>
<text x="103.9" y="145.5">~{RST}</text>
<text x="211.8" y="145.5">VREGIN</text>
<text x="211.8" y="148.1">VBUS</text>
<text x="73.4" y="153.1">VREGIN</text>
<text x="73.4" y="155.7">VBUS</text>
<text x="211.8" y="150.6">VDD</text>
<text x="73.4" y="158.2">VDD</text>
</g>
</svg>
